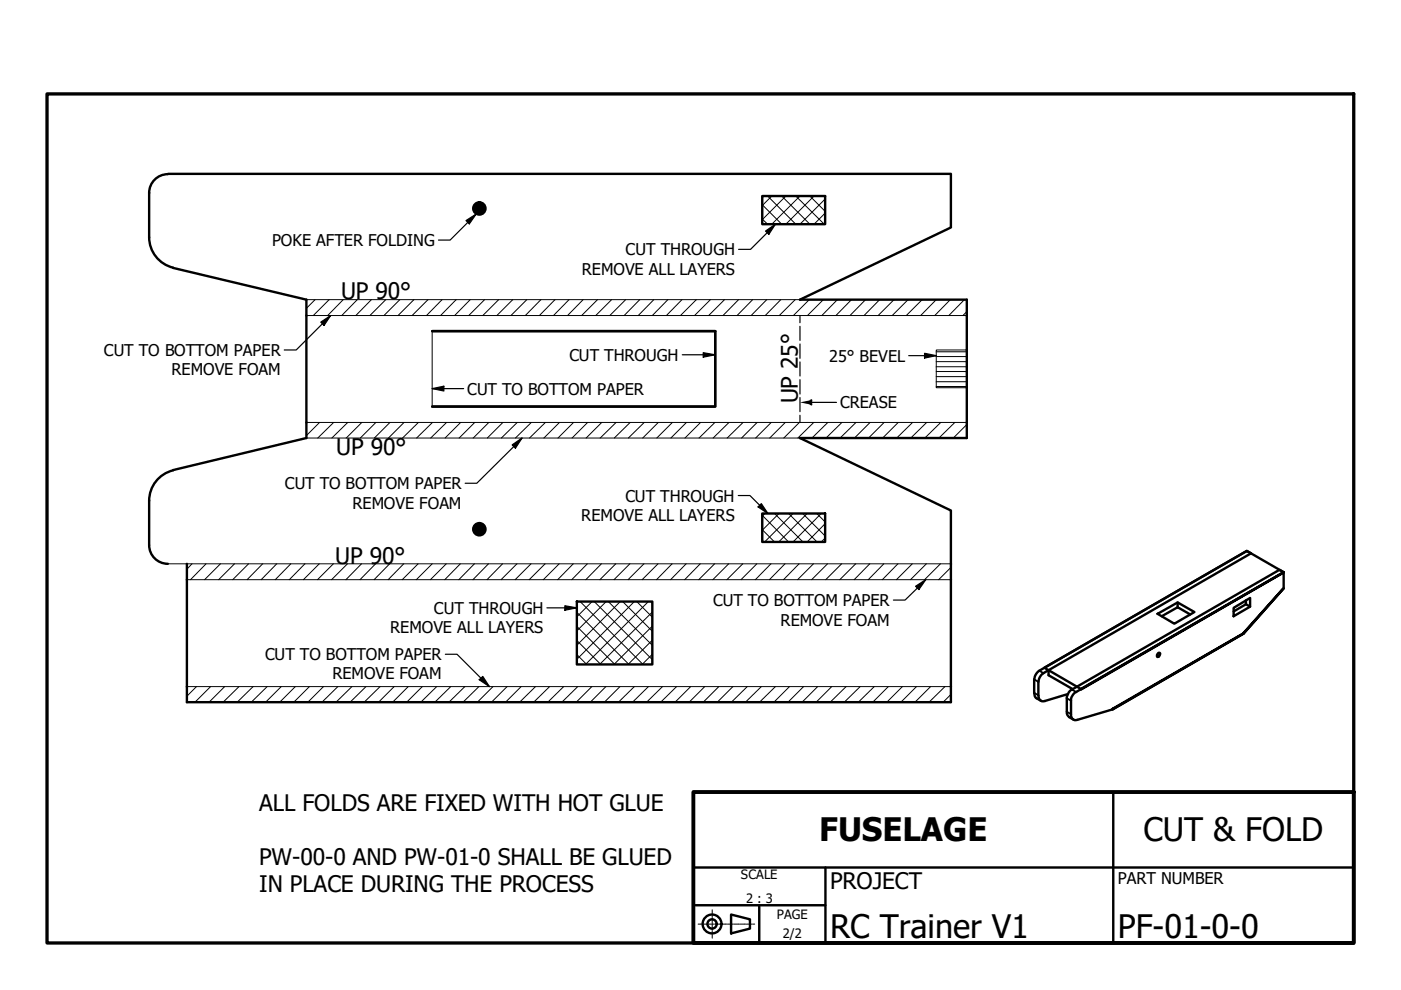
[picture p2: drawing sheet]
<svg xmlns="http://www.w3.org/2000/svg" width="297mm" height="210mm" viewBox="0 0 297 210" stroke-linecap="round" stroke-linejoin="round" font-family="sans-serif">
<!-- layer: Visible (ISO) -->
<g fill="none" stroke="#000" stroke-width=".51">
<path d="M35.6 36.9a4 4 0 0 0-4 4M35.6 36.9h166v11.3l-32 15.3h35.4v29.4h-35.4l32 15.3v40.7h-162v-29.4M31.6 40.9v9.4a6.6 6.6 0 0 0 5.1 6.4M36.7 56.8l28.3 6.7v29.4l-28.3 6.8M161.6 41.6h13.3v5.9h-13.3zM91.6 70.2h60v16h-60M36.7 99.7a6.6 6.6 0 0 0-5.1 6.4v9.5a4 4 0 0 0 4 3.9M161.6 108.9h13.3v6h-13.3zM122.3 127.5h16v13.4h-16zM245.4 130.1l4.3-2.4 3.5 2.1-4.2 2.4zM245.6 138.5l.2-.1a.47 .47 0 0 1 .1 .6 .47 .47 0 0 1-.6 .2v-.4zM249.7 127.7v1"/>
<path d="M252.3 130.3l-2.6-1.6-3.4 2M261.6 128.9l3.4-2.1v1.8l-3.4 2.1zM264.2 127.3v.8l-2.6 1.5M264.2 128.1l.8 .5M272.1 124.7l-8.4 9.6zM222.3 142.2v1l5.1 2.9M226.4 147.2l-4.8 1.4a1.05 1.05 0 0 1-1.4-1.2l.1-3.4 .5-.9 .4-.4 44-25.4-.8-.5-44.1 25.4-.6 .6-.3 .7-.1 3.4a1.24 1.24 0 0 0 .5 1.2l.9 .5M229.2 146.1l43-24.8-43 24.9zM229.2 146.1l-7.8-4.5 43-24.8 7.8 4.5v3.4l-8.5 9.6-27.8 16.1-7.5 2.2a1.02 1.02 0 0 1-1.3-1.2v-3.2l.2-.5 .6-.9 44.3-25.5-.9-.5-44.3 25.5-.4 .5-.4 .9v3.2a1.24 1.24 0 0 0 .5 1.2l.9 .5M235.9 150.3l27.8-16-27.8 16.1z"/>
<circle cx="101.6" cy="44.2" r="1.3"/>
<circle cx="101.6" cy="112.2" r="1.3"/>
</g>
<path d="M65 66.9h140M65 63.5h104.6M91.6 70.2v16M205 74.2h-6.5v8h6.5M65 89.6h140M65 92.9h104.6M35.6 119.5h166M39.6 122.9h162M39.6 145.6h162" fill="none" stroke="#000" stroke-width=".21"/>
<!-- layer: Visible Narrow (ISO) -->
<path d="M219.3 146.9l.9 .5M219.3 144.1l.9 .5M220.3 142.2l.9 .5M226.2 150.9l.9 .5M226.2 148.1l.9 .5M227.3 146.2l.9 .5" fill="none" stroke="#000" stroke-width=".38"/>
<!-- layer: Hatch (ISO) -->
<g fill="#000">
<circle cx="101.6" cy="44.2" r="1.32"/>
<circle cx="101.6" cy="112.2" r="1.32"/>
</g>
<g fill="none" stroke="#000" stroke-width=".21">
<path d="M161.6 46.5l1.2 1M161.6 43.4l4.1 4.1M162.8 41.6l5.9 5.9M163.6 41.6l-2 2M165.7 41.6l6 5.9M166.6 41.6l-5 5M168.7 41.6l6.1 5.9M169.6 41.6l-6 5.9M171.7 41.6l3.2 3.2M172.6 41.6l-6 5.9M174.7 41.6l.2 .2M174.9 42.2l-5.3 5.3"/>
<path d="M174.9 45.2l-2.3 2.3M66.8 63.5l-1.8 1.9M69.8 63.5l-3.4 3.4M72.8 63.5l-3.3 3.4M75.8 63.5l-3.3 3.4M78.7 63.5l-3.3 3.4M81.8 63.5l-3.4 3.4M84.8 63.5l-3.4 3.4M87.8 63.5l-3.4 3.4M90.7 63.5l-3.3 3.4M93.7 63.5l-3.3 3.4M96.7 63.5l-3.3 3.4"/>
<path d="M99.7 63.5l-3.3 3.4M102.7 63.5l-3.3 3.4M105.7 63.5l-3.3 3.4M108.7 63.5l-3.4 3.4M111.7 63.5l-3.4 3.4M114.7 63.5l-3.3 3.4M117.7 63.5l-3.3 3.4M120.6 63.5l-3.3 3.4M123.6 63.5l-3.3 3.4M126.7 63.5l-3.4 3.4M129.7 63.5l-3.4 3.4M132.7 63.5l-3.4 3.4"/>
<path d="M135.6 63.5l-3.3 3.4M138.6 63.5l-3.3 3.4M141.6 63.5l-3.3 3.4M144.6 63.5l-3.3 3.4M147.6 63.5l-3.3 3.4M150.6 63.5l-3.3 3.4M153.6 63.5l-3.4 3.4M156.6 63.5l-3.3 3.4M159.6 63.5l-3.3 3.4M162.6 63.5l-3.3 3.4M165.5 63.5l-3.3 3.4M168.6 63.5l-3.4 3.4"/>
<path d="M171.6 63.5l-3.4 3.4M174.6 63.5l-3.4 3.4M177.5 63.5l-3.3 3.4M180.5 63.5l-3.3 3.4M183.5 63.5l-3.3 3.4M186.5 63.5l-3.3 3.4M189.5 63.5l-3.3 3.4M192.5 63.5l-3.3 3.4M195.5 63.5l-3.3 3.4M198.5 63.5l-3.3 3.4M198.5 79.9h6.5M198.5 78.8h6.5"/>
<path d="M198.5 77.8h6.5M198.5 76.7h6.5M198.5 75.6h6.5M198.5 74.6h6.5M201.5 63.5l-3.3 3.4M204.5 63.5l-3.3 3.4M205 66.1l-.8 .8M67.8 89.6l-2.8 2.8M70.7 89.6l-3.3 3.3M73.7 89.6l-3.3 3.3M76.7 89.6l-3.3 3.3M79.7 89.6l-3.3 3.3"/>
<path d="M82.7 89.6l-3.3 3.3M85.7 89.6l-3.3 3.3M88.7 89.6l-3.4 3.3M91.7 89.6l-3.4 3.3M94.7 89.6l-3.4 3.3M97.7 89.6l-3.3 3.3M100.6 89.6l-3.3 3.3M103.6 89.6l-3.3 3.3M106.6 89.6l-3.3 3.3M109.7 89.6l-3.4 3.3M112.6 89.6l-3.3 3.3M115.6 89.6l-3.3 3.3"/>
<path d="M118.6 89.6l-3.3 3.3M121.6 89.6l-3.3 3.3M124.6 89.6l-3.3 3.3M127.6 89.6l-3.3 3.3M130.6 89.6l-3.3 3.3M133.6 89.6l-3.4 3.3M136.6 89.6l-3.4 3.3M139.6 89.6l-3.3 3.3M142.6 89.6l-3.3 3.3M145.5 89.6l-3.3 3.3M148.5 89.6l-3.3 3.3M151.6 89.6l-3.4 3.3"/>
<path d="M154.6 89.6l-3.4 3.3M157.5 89.6l-3.3 3.3M160.5 89.6l-3.3 3.3M163.5 89.6l-3.3 3.3M166.5 89.6l-3.3 3.3M169.5 89.6l-3.3 3.3M172.5 89.6l-3.3 3.3M175.5 89.6l-3.4 3.3M178.5 89.6l-3.4 3.3M181.5 89.6l-3.4 3.3M184.5 89.6l-3.3 3.3M187.5 89.6l-3.4 3.3"/>
<path d="M190.4 89.6l-3.3 3.3M193.5 89.6l-3.4 3.3M196.5 89.6l-3.4 3.3M198.5 82h6.5M198.5 80.9h6.5M199.5 89.6l-3.4 3.3M202.4 89.6l-3.3 3.3M205 90l-2.9 2.9M40.7 119.5l-1.1 1.2M43.7 119.5l-3.3 3.4M46.7 119.5l-3.3 3.4M49.7 119.5l-3.3 3.4"/>
<path d="M52.7 119.5l-3.4 3.4M55.7 119.5l-3.3 3.4M58.7 119.5l-3.3 3.4M61.7 119.5l-3.3 3.4M64.6 119.5l-3.3 3.4M67.7 119.5l-3.4 3.4M70.7 119.5l-3.4 3.4M73.7 119.5l-3.4 3.4M76.6 119.5l-3.3 3.4M79.6 119.5l-3.3 3.4M82.6 119.5l-3.3 3.4M85.6 119.5l-3.3 3.4"/>
<path d="M88.6 119.5l-3.3 3.4M91.6 119.5l-3.3 3.4M94.6 119.5l-3.4 3.4M97.6 119.5l-3.3 3.4M100.6 119.5l-3.3 3.4M103.6 119.5l-3.3 3.4M106.6 119.5l-3.3 3.4M109.6 119.5l-3.4 3.4M112.6 119.5l-3.4 3.4M115.6 119.5l-3.4 3.4M118.6 119.5l-3.4 3.4M121.5 119.5l-3.3 3.4"/>
<path d="M124.5 119.5l-3.3 3.4M127.5 119.5l-3.3 3.4M130.6 119.5l-3.4 3.4M133.5 119.5l-3.3 3.4M136.5 119.5l-3.3 3.4M139.5 119.5l-3.4 3.4M142.5 119.5l-3.3 3.4M145.5 119.5l-3.3 3.4M148.5 119.5l-3.3 3.4M151.5 119.5l-3.4 3.4M154.5 119.5l-3.4 3.4M157.5 119.5l-3.4 3.4"/>
<path d="M160.5 119.5l-3.4 3.4M161.6 112.3l2.6 2.6M161.6 109.3l5.6 5.6M162.2 108.9l-.6 .5M163.4 119.5l-3.3 3.4M164.2 108.9l6 6M165.2 108.9l-3.6 3.5M166.4 119.5l-3.3 3.4M167.2 108.9l6 6M168.1 108.9l-6 6M169.4 119.5l-3.3 3.4M170.2 108.9l4.7 4.7"/>
<path d="M171.1 108.9l-6 6M172.5 119.5l-3.4 3.4M173.2 108.9l1.7 1.8M174.1 108.9l-6 6M174.9 114.1l-.8 .8M174.9 111l-3.8 3.9M175.5 119.5l-3.4 3.4M178.4 119.5l-3.3 3.4M181.4 119.5l-3.3 3.4M184.4 119.5l-3.3 3.4M187.4 119.5l-3.3 3.4M190.4 119.5l-3.3 3.4"/>
<path d="M193.4 119.5l-3.3 3.4M196.4 119.5l-3.4 3.4M199.4 119.5l-3.4 3.4M122.3 138.8l2.1 2.1M122.3 135.8l5.1 5.1M122.3 132.8l8.1 8.1M122.3 129.8l11 11.1M122.6 127.5l-.3 .3M123 127.5l13.3 13.4M125.5 127.5l-3.2 3.3M126 127.5l12.3 12.4M128.5 127.5l-6.2 6.3"/>
<path d="M129 127.5l9.3 9.3M131.5 127.5l-9.2 9.3M132 127.5l6.3 6.3M134.5 127.5l-12.2 12.3M135 127.5l3.3 3.3M137.5 127.5l-13.4 13.4M138 127.5l.3 .4M138.3 138.7l-2.2 2.2M138.3 135.7l-5.1 5.2M138.3 132.8l-8.1 8.1M138.3 129.8l-11.2 11.1M201.6 120.3l-2.6 2.6"/>
<path d="M41.7 145.6l-2.1 2M44.6 145.6l-3.3 3.3M47.6 145.6l-3.3 3.3M50.7 145.6l-3.4 3.3M53.7 145.6l-3.4 3.3M56.6 145.6l-3.3 3.3M59.6 145.6l-3.3 3.3M62.6 145.6l-3.3 3.3M65.6 145.6l-3.3 3.3M68.6 145.6l-3.3 3.3M71.6 145.6l-3.3 3.3M74.6 145.6l-3.4 3.3"/>
<path d="M77.6 145.6l-3.4 3.3M80.6 145.6l-3.4 3.3M83.6 145.6l-3.3 3.3M86.6 145.6l-3.4 3.3M89.5 145.6l-3.3 3.3M92.6 145.6l-3.4 3.3M95.6 145.6l-3.4 3.3M98.6 145.6l-3.4 3.3M101.5 145.6l-3.3 3.3M104.5 145.6l-3.3 3.3M107.5 145.6l-3.3 3.3M110.5 145.6l-3.3 3.3"/>
<path d="M113.5 145.6l-3.3 3.3M116.5 145.6l-3.3 3.3M119.5 145.6l-3.4 3.3M122.5 145.6l-3.4 3.3M125.5 145.6l-3.3 3.3M128.5 145.6l-3.3 3.3M131.4 145.6l-3.3 3.3M134.5 145.6l-3.4 3.3M137.5 145.6l-3.4 3.3M140.5 145.6l-3.4 3.3M143.4 145.6l-3.3 3.3M146.4 145.6l-3.3 3.3"/>
<path d="M149.4 145.6l-3.3 3.3M152.4 145.6l-3.3 3.3M155.4 145.6l-3.3 3.3M158.4 145.6l-3.3 3.3M161.4 145.6l-3.3 3.3M164.4 145.6l-3.4 3.3M167.4 145.6l-3.3 3.3M170.4 145.6l-3.3 3.3M173.4 145.6l-3.3 3.3M176.3 145.6l-3.3 3.3M179.4 145.6l-3.4 3.3M182.4 145.6l-3.4 3.3"/>
<path d="M185.4 145.6l-3.4 3.3M188.3 145.6l-3.3 3.3M191.3 145.6l-3.3 3.3M194.3 145.6l-3.3 3.3M197.3 145.6l-3.3 3.3M200.3 145.6l-3.3 3.3M201.6 147.2l-1.6 1.7"/>
</g>
<!-- layer: Border (ISO) -->
<path d="M10 19.9h277v180h-277z" fill="none" stroke="#000" stroke-width=".7"/>
<!-- layer: Title (ISO) -->
<g fill="none" stroke="#000" stroke-width=".51">
<path d="M236 167.9v32M147 191.9h28M147 183.9h140M155 193.9l4 1v2l-4 1zM161 191.9v8M175 183.9v16"/>
<circle cx="151" cy="195.9" r="2"/>
<circle cx="151" cy="195.9" r=".98"/>
</g>
<g fill="none" stroke="#000" stroke-width=".21">
<path d="M148 195.9h.5M148.5 195.9h.3M148.9 195.9h.9M149.9 195.9h.2M150.2 195.9h.9M151 192.9v.4M151 193.4v.2M151 193.7v.8M151 194.6v.2M151 194.9v.8M151 195.8v.2M151 196.1v.8"/>
<path d="M151 197v.2M151 197.3v.8M151 198.2v.2M151 198.5v.4M151.2 195.9h.2M151.6 195.9h.9M152.5 195.9h.3M152.9 195.9h.9M153.9 195.9h.2M154.2 195.9h.9M155.2 195.9h.2M155.6 195.9h.9"/>
<path d="M156.5 195.9h.3M156.9 195.9h.9M157.9 195.9h.2M158.2 195.9h.9M159.2 195.9h.2M159.6 195.9h.4"/>
</g>
<path d="M147 167.9h140v32h-140z" fill="none" stroke="#000" stroke-width=".83"/>
<!-- layer: Sketch Geometry (ISO) -->
<path d="M169.6 66.9v1.5M169.6 69.2v3M169.6 72.9v3.1M169.6 76.7v3M169.6 80.5v3M169.6 84.3v3M169.6 88v1.6" fill="none" stroke="#000" stroke-width=".25"/>
<!-- layer: Symbol (ISO) -->
<g fill="none" stroke="#000" stroke-width=".25">
<path d="M98.8 46.8l2.2-1.4-1.5 2.1zM101 45.4l-5.6 5.5h-2.4M162.3 49l2.1-1.5-1.4 2.2zM164.4 47.5l-5.3 5.4h-2.5M68 68.3l2.1-1.4-1.4 2.1zM70.1 66.9l-7.3 7.3h-2.5M144.7 75.2h6.9M149.1 74.8l2.5 .4-2.5 .5zM192.7 75.4h5.8M196 74.9l2.5 .5-2.5 .5zM91.6 82.4l2.5-.5v1zM91.6 82.4h6.7"/>
<path d="M108.6 94.3l2.1-1.4-1.4 2.1zM110.7 92.9l-9.6 9.6h-2.5M171.8 85.3h5.6M171.8 84.9l.3-.1v1h-.3M156.5 105.1h2.5l3.8 3.8M161.4 106.8l1.4 2.1-2.1-1.4zM94.4 138.7h2.5l6.9 6.9M116 128.9h6.3M119.8 128.4l2.5 .5-2.5 .5zM194.1 124.3l2.2-1.4-1.5 2.1zM196.3 122.9l-4.4 4.3h-2.5M101.6 144.1l.8-.7 1.4 2.2z"/>
</g>
<g fill="#000">
<path d="M98.8 46.8l2.2-1.4-1.5 2.1z" fill-rule="evenodd"/>
<path d="M162.3 49l2.1-1.5-1.4 2.2z" fill-rule="evenodd"/>
<path d="M68 68.3l2.1-1.4-1.4 2.1z" fill-rule="evenodd"/>
<path d="M149.1 74.8l2.5 .4-2.5 .5z" fill-rule="evenodd"/>
<path d="M196 74.9l2.5 .5-2.5 .5z" fill-rule="evenodd"/>
<path d="M91.6 82.4l2.5-.5v1z" fill-rule="evenodd"/>
<path d="M108.6 94.3l2.1-1.4-1.4 2.1z" fill-rule="evenodd"/>
<path d="M169.6 85.3l2.5-.5v1z" fill-rule="evenodd"/>
<path d="M161.4 106.8l1.4 2.1-2.1-1.4z" fill-rule="evenodd"/>
<path d="M119.8 128.4l2.5 .5-2.5 .5z" fill-rule="evenodd"/>
<path d="M194.1 124.3l2.2-1.4-1.5 2.1z" fill-rule="evenodd"/>
<path d="M101.6 144.1l.8-.7 1.4 2.2z" fill-rule="evenodd"/>
</g>
<g font-size="6.9">
<text x="173.7" y="178.4">FUSELAGE</text>
<text x="242.4" y="178.4">CUT &amp; FOLD</text>
<text x="176" y="198.8">RC Trainer V1</text>
<text x="237" y="198.8">PF-01-0-0</text>
</g>
<g font-size="4.8">
<text x="72.3" y="63.5">UP 90°</text>
<text x="169.2" y="85.5" transform="rotate(-90 169.2 85.5)">UP 25°</text>
<text x="71.2" y="96.5">UP 90°</text>
<text x="71.1" y="119.5">UP 90°</text>
<text x="54.9" y="171.9">ALL FOLDS ARE FIXED WITH HOT GLUE</text>
<text x="54.9" y="183.4">PW-00-0 AND PW-01-0 SHALL BE GLUED</text>
<text x="54.9" y="189.2">IN PLACE DURING THE PROCESS</text>
<text x="176" y="188.5">PROJECT</text>
</g>
<g font-size="3.4">
<text x="57.7" y="52.1">POKE AFTER FOLDING</text>
<text x="123.4" y="58.3">REMOVE ALL LAYERS</text>
<text x="132.7" y="54.1">CUT THROUGH</text>
<text x="22" y="75.5">CUT TO BOTTOM PAPER</text>
<text x="120.7" y="76.5">CUT THROUGH</text>
<text x="175.8" y="76.7">25° BEVEL</text>
<text x="36.4" y="79.6">REMOVE FOAM</text>
<text x="99.1" y="83.7">CUT TO BOTTOM PAPER</text>
<text x="178.1" y="86.5">CREASE</text>
<text x="60.4" y="103.7">CUT TO BOTTOM PAPER</text>
<text x="74.7" y="107.9">REMOVE FOAM</text>
<text x="132.6" y="106.3">CUT THROUGH</text>
<text x="123.3" y="110.5">REMOVE ALL LAYERS</text>
<text x="92" y="130.1">CUT THROUGH</text>
<text x="151.2" y="128.5">CUT TO BOTTOM PAPER</text>
<text x="82.7" y="134.3">REMOVE ALL LAYERS</text>
<text x="165.5" y="132.6">REMOVE FOAM</text>
<text x="56.2" y="140">CUT TO BOTTOM PAPER</text>
<text x="70.5" y="144.1">REMOVE FOAM</text>
<text x="237" y="187.4">PART NUMBER</text>
</g>
<g font-size="2.7">
<text x="157.1" y="186.4">SCALE</text>
<text x="158.2" y="191.4">2 : 3</text>
<text x="164.7" y="194.9">PAGE</text>
<text x="166" y="199">2/2</text>
</g>
</svg>
